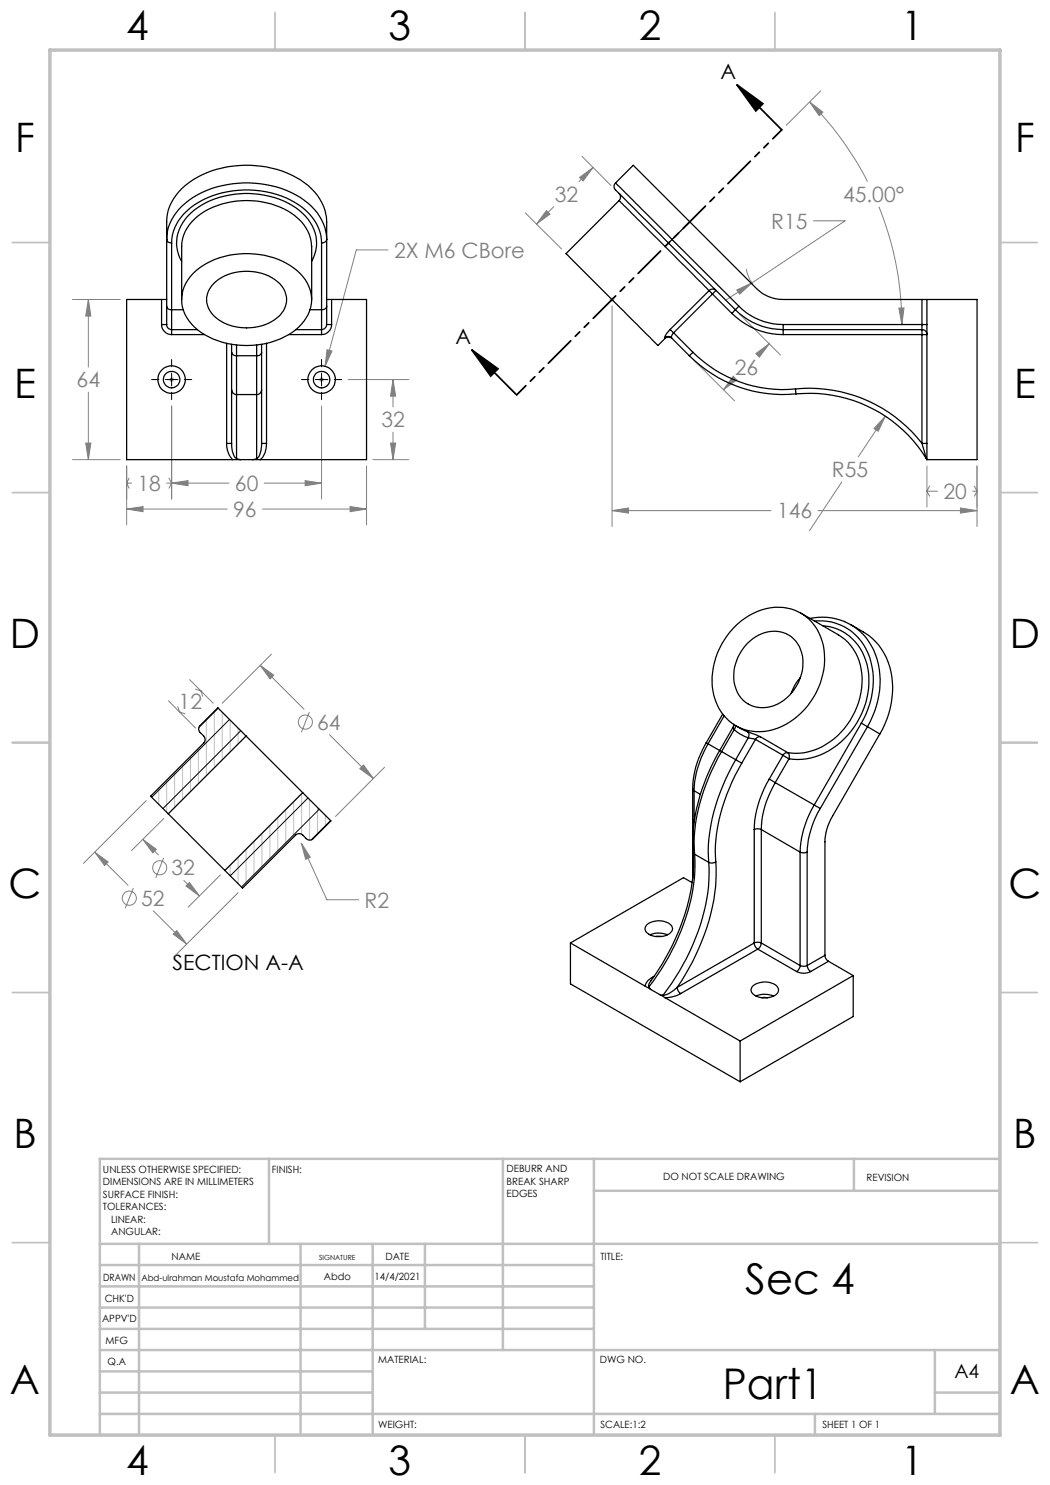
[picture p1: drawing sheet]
<svg xmlns="http://www.w3.org/2000/svg" width="210mm" height="297mm" viewBox="0 0 210 297" stroke-linecap="round" stroke-linejoin="round" font-family="sans-serif">
<g fill="none" stroke="#808080" stroke-width=".2">
<path d="M164.1 18.2l-6.8 6.8M115.9 35.5l2.7-2-2 2.7zM116.4 31.3l5.8 5.8M118.6 33.5l-2.8 2.8M161.9 20.4l2.7 2-.8 .7zM161.9 20.4a63.4 63.4 0 0 1 11.6 15.9M14.5 59.9h9.6M17.7 59.9v13.5M17.7 59.9l.5 3.3h-1.1zM77.6 50h-6.3l-6.3 23.3M105.1 42.6l7.2 7.2M109.3 42.1l.7 .7-2.7 2z"/>
<path d="M110.7 41.3l-3.4 3.5M147.4 58l3-1.4-2.5 2.2zM149.3 53.8a7.5 7.5 0 0 0 1.2 3M150.4 56.6l-5.3 3.5M162.7 44.2h6.3l-18.6 12.4M175.8 41.3a63 63 0 0 1 4.6 23.6M17.7 78.4v13.5M33.8 75.9h1M34 75.6l.7 .7M34.3 75.4v1M34.7 75.6l-.7 .7M63.8 75.9h1"/>
<path d="M64 75.6l.7 .7M64.3 75.4v1M64.7 75.6l-.7 .7M65.4 70l1 .2-1.4 3.1zM69.6 75.9h12.2M78.6 75.9l.5 3.3h-1zM78.6 75.9v5.5M122.4 61.2v44.1M138.8 72l8.1 8.2M146.6 75.2l.8 .8-2.7 2zM146.8 75.9l-2.1 2.1M148 62.9l8.1 8.1"/>
<path d="M151.2 70.7l2.6-1.9-1.9 2.6zM153.8 68.8l-2 2M179.8 61.6h1l-.4 3.3zM14.5 91.9h9.6M17.1 88.6h1.1l-.5 3.3zM25.3 93.2v11.8M25.3 96.6h1M25.3 96.6l.5 1M25.8 95.6l-.5 1M33.3 96.6h12.5M33.8 95.6l.5 1M34.3 81.2v18.6"/>
<path d="M34.3 96.6l-.5 1M34.3 96.6l3.3-.5v1.1zM52.8 96.6h11.5M61 96.1l3.3 .5-3.3 .6zM64.3 81.2v18.6M73.3 93.2v11.8M74.6 91.9h7.2M78.1 88.6h1l-.5 3.3zM78.6 86.4v5.5M168.3 96.4l-6.4 9.7M177.1 83.3l-1.5 3-.8-.6zM177.1 83.3l-5.4 8.1"/>
<path d="M185.4 93.2v8.2M185.4 98.2h2.1M185.4 98.2l.5 1M185.9 97.2l-.5 1M194.5 98.2h.9M194.9 97.2l.5 1M195.4 93.2v12.1M195.4 98.2l-.5 1M25.3 101.8h20.1M25.3 101.8l3.3-.5v1zM52.5 101.8h20.8M70 101.3l3.3 .5-3.3 .5z"/>
<path d="M122.4 102.1l3.3-.5v1zM122.4 102.1h31.8M163.6 102.1h31.8M192.1 101.6l3.3 .5-3.3 .5zM37.9 135.9l4.8 4.7M39.1 137.8l1.1 .4M40.2 138.2l.3 1M40.2 138.2h.1M52 133.1l2.8 1.9-.8 .8zM52 133.1l8.8 8.7M54.3 130.8l-9.9 9.8M33.7 140.2l5.4 5.4"/>
<path d="M35.6 141.3l.3 1.1M35.9 142.4l1.1 .4M35.9 142.4h.1M61.9 142.4l-1.6 4M65.9 146.9l8.8 8.8M72 153.7l.7-.7 2 2.7zM76.9 153.5l-9.8 9.8M18.9 170.4l6.7 6.7M18.9 170.4l2.7 2-.7 .7zM26.7 177.6l-1.7 4M28.6 167.9l3.1 3.1M28.6 167.9l2.7 2-.7 .7z"/>
<path d="M29.2 160.1l-12.5 12.6M32.7 171.6l-1.5 4M32.8 163.7l-6.5 6.4M36.8 176.1l3.1 3.1M37.2 177.2l.7-.7 2 2.7zM44.1 175l-6.5 6.4M47.6 178.5l-12.5 12.6M60.3 168.6l1.8 2.8-1 .5zM60.3 168.6l5.1 11.3h6.3M30.7 182.2l6.6 6.6M34.6 186.8l.7-.7 2 2.7z"/>
<circle cx="61.1" cy="144.4" r="1.41"/>
<circle cx="25.9" cy="179.6" r="1.41"/>
<circle cx="31.9" cy="173.6" r="1.41"/>
</g>
<path d="M147.4 17l5.2 3.7-1.4 1.5zM147.4 17l9 9M94.4 70l5.2 3.8-1.5 1.4zM94.4 70l8.9 9" fill="none" stroke="#000" stroke-width=".35"/>
<g fill="none" stroke="#c0c0c0" stroke-width=".2">
<path d="M121.9 59.9h1M122.1 59.5l.7 .8M122.4 59.4v1M122.8 59.5l-.7 .8M30.2 159.2v.1M31.7 157.6v3.3M33.3 156v6.5M34.9 154.4v7.1M36.5 152.9v7M38.1 151.3v7M39.7 149.7v7M41.3 143.9v11.2"/>
<path d="M42.9 142.3v11.3M44.4 142.4v9.6M46 144v6.4M47.6 145.6v3.2M49.2 147.2h.1M60.3 158.7v8.2M61.9 159.9v8.1M46 173v2.2M47.6 171.4v5.3M49.2 169.9v7M50.8 168.3v7M52.4 166.7v7"/>
<path d="M54 165.1v7.1M55.6 163.5v7.1M57.1 161.9v7.1M58.7 160.3v7.1M63.5 161.5v5.4M65.1 163.1v2.2"/>
</g>
<path d="M156.4 25.9l-53 53.1" fill="none" stroke="#000" stroke-width=".35" stroke-dasharray="6.3 1.3 1.3 1.3 1.3 1.3" stroke-dashoffset="3.8"/>
<g fill="none" stroke="#c0c0c0" stroke-width=".35">
<path d="M55 2.5v7.5M105 2.5v7.5M155 2.5v7.5M2.5 48.5h7.5M200 48.5h7.5M2.5 98.5h7.5M200 98.5h7.5M2.5 148.5h7.5M200 148.5h7.5M2.5 198.5h7.5M200 198.5h7.5M2.5 248.5h7.5"/>
<path d="M200 248.5h7.5M55 287v7.5M105 287v7.5M155 287v7.5"/>
</g>
<g fill="none" stroke="#c0c0c0" stroke-width=".5">
<path d="M53.8 231.8v17M100.6 231.8v38.2M118.8 231.8v55.2M118.8 238.2h81.2M170.8 231.8v6.4M200 231.8h-180v55.2M20 248.8h180M20 257.3h98.8M20 253h98.8M27.8 248.8v38.2M60.1 248.8v38.2M74.5 248.8v38.2"/>
<path d="M85 248.8v17M20 265.8h98.8M20 261.5h98.8M20 278.5h54.6M20 274.3h54.6M20 270h180M187 278.5h13M187 270v12.8M20 282.8h180M163 282.8v4.2"/>
</g>
<path d="M10 10h190v277h-190z" fill="none" stroke="#c0c0c0" stroke-width=".7"/>
<path d="M30.3 75.9h1.5M33.1 75.9h2.5M34.3 71.9v1.5M34.3 74.6v2.6M34.3 78.5v1.4M36.9 75.9h1.4M60.3 75.9h1.5M63 75.9h2.6M64.3 71.9v1.5M64.3 74.6v2.6M64.3 78.5v1.4M66.9 75.9h1.4" fill="none" stroke="#000" stroke-width=".2"/>
<path d="M147.4 17l5.2 3.7-1.4 1.5zM94.4 70l5.2 3.8-1.5 1.4z" fill="#000"/>
<g fill="#808080">
<path d="M179.8 61.6h1l-.4 3.3zM161.9 20.4l2.7 2-.8 .7zM122.4 102.1l3.3-.5v1zM192.1 101.6l3.3 .5-3.3 .5z"/>
<path d="M17.7 59.9l.5 3.3h-1.1zM17.1 88.6h1.1l-.5 3.3zM25.3 101.8l3.3-.5v1zM70 101.3l3.3 .5-3.3 .5zM34.3 96.6l3.3-.5v1.1zM61 96.1l3.3 .5-3.3 .6zM78.6 75.9l.5 3.3h-1zM78.1 88.6h1l-.5 3.3zM65.4 70l-.4 3.3 1.4-3.1zM147.4 58l.5 .8 2.5-2.2zM177.1 83.3l-2.3 2.4 .8 .6zM146.6 75.2l.8 .8-2.7 2zM151.2 70.7l2.6-1.9-1.9 2.6zM109.3 42.1l.7 .7-2.7 2zM115.9 35.5l2.7-2-2 2.7zM18.9 170.4l2.7 2-.7 .7zM34.6 186.8l.7-.7 2 2.7zM37.2 177.2l.7-.7 2 2.7zM28.6 167.9l2.7 2-.7 .7zM52 133.1l2.8 1.9-.8 .8zM72 153.7l.7-.7 2 2.7zM60.3 168.6l.8 3.3 1-.5z"/>
</g>
<g fill="none" stroke="#000" stroke-width=".25">
<path d="M123.1 36.6a1.13 1.13 0 0 0 .3 1.7l10.3 10.3M123.1 36.6l3.5-3.5 11.4 11.3M123.1 36.6l11.3 11.3M123.8 38.7a1.02 1.02 0 0 1 0 1.4M32.3 59.9h1M32.3 59.9h-7v32h21.3M32.3 59.9v5M34.3 48.6a.88 .88 0 0 1-1-.7 10.2 10.2 0 0 1 5.3-8.4 21 21 0 0 1 22.2 .5 9.7 9.7 0 0 1 4.5 8l-.3 .4-.7 .2M34.3 48.6a9.7 9.7 0 0 1 5.4-8.1 19.6 19.6 0 0 1 20.8 1 9.1 9.1 0 0 1 3.8 7.1M34.3 48.6v13.3M36.3 59.9v-10.6a8.5 8.5 0 0 1 4.7-7.1 17.1 17.1 0 0 1 18.1 1 7.9 7.9 0 0 1 3.2 6.1v10.6M36.3 52.3a7.5 7.5 0 0 1 1.8-9.7 17.7 17.7 0 0 1 15.8-3.3 11.8 11.8 0 0 1 9.1 7.3 7.3 7.3 0 0 1-.7 5.7"/>
<path d="M38.6 54.7a16.4 16.4 0 0 1 17-2.8 9.9 9.9 0 0 1 6.6 6.8 7.7 7.7 0 0 1-3.8 7.8 17 17 0 0 1-18.9-.5 7.2 7.2 0 0 1-1.9-10.1zM42.7 56.8a10.1 10.1 0 0 1 13.3 0 4.5 4.5 0 0 1-1 7.1 10.2 10.2 0 0 1-12.3-.8 4.3 4.3 0 0 1 0-6.3zM64.3 48.6v13.3M65.3 59.9h1M66.3 59.9h7v32h-21.2M66.3 59.9v5M123.8 40.1l-10.6 10.6 18.4 18.4 1.4-1.4M123.8 40.1l18 18M133.7 48.6l13.4 13.3M134.4 47.9l-.7 .7M134.4 47.9l13.4 13.3M138 44.4l13.3 13.3a7.5 7.5 0 0 0 5.3 2.2h27.8"/>
<path d="M138 44.4l-3.6 3.5M141.8 58.1a.87 .87 0 0 1 1.4 0l-.7 .7M141.8 58.1l.7 .7M141.8 58.1l-7.8 7.8M142.5 58.8l3.9 3.9M142.5 58.8l-7.8 7.8M184.4 59.9h1M184.4 59.9v5M185.4 59.9h10v32h-10zM32.3 64.9h1M32.3 64.9a2.05 2.05 0 0 0 2 2M33.3 61.2v-16.8a10.2 10.2 0 0 1 5.3-8.5 20.9 20.9 0 0 1 23 1.2 9.9 9.9 0 0 1 3.7 7.3v16.8"/>
<path d="M33.3 61.2a.82 .82 0 0 0 1 .7M33.3 64.9a1.02 1.02 0 0 0 1 1M33.3 61.2v3.7M34.3 61.9v4M34.3 65.9v1M34.3 65.9h5.2M34.3 61.9h2.4M34.3 66.9h6.6M45.3 68.6v20.1M46.3 77.9a.96 .96 0 0 0 1 1M46.3 70.4a.88 .88 0 0 0 1 .8M46.3 70.4v7.5"/>
<path d="M46.3 77.9v10.8M46.3 68.9v1.5M47.3 71.2v7.7M47.3 78.9v12.8M47.3 78.9h4M47.3 71.2h4M47.3 69v2.2M51.3 71.2v7.7M51.3 78.9v12.8M51.3 69v2.2M52.3 77.9a.96 .96 0 0 1-1 1M52.3 70.4a.88 .88 0 0 1-1 .8"/>
<path d="M52.3 70.4v7.5M52.3 77.9v10.8M52.3 68.9v1.5M53.3 68.6v20.1M57.7 66.9h6.6M59.2 65.9h5.1M62 61.9h2.3M64.3 61.9v4M64.3 65.9v1M65.3 61.2a.88 .88 0 0 1-1 .7M65.3 64.9a1.09 1.09 0 0 1-1 1M65.3 61.2v3.7"/>
<path d="M65.3 64.9h1M66.3 64.9a2.05 2.05 0 0 1-2 2M132.9 67.6a.98 .98 0 0 1 1.4 0M132.9 67.6l.1 .1M133 67.7a1.02 1.02 0 0 1 1.4 0M134 65.9l-.7 .8-.4 .9M134 65.9l.7 .7M134.3 67.6l3.6 3.6M134.7 66.6l-.3 .4-.1 .6M134.7 66.6l3.9 3.8M137.9 71.2a26.5 26.5 0 0 0 21.3 7.6M138.6 70.4l-.7 .8"/>
<path d="M138.6 70.4a25.6 25.6 0 0 0 20.5 7.4M146.4 62.7a14.4 14.4 0 0 0 10.2 4.2M147.1 61.9a13.7 13.7 0 0 0 9.5 4M147.1 61.9l-.7 .8M147.8 61.2a12.5 12.5 0 0 0 8.8 3.7M147.8 61.2l-.7 .7M156.6 64.9v1M156.6 65.9v1M156.6 65.9h27.8M156.6 66.9h27.8M156.6 64.9h27.8M159.1 77.8l.1 1"/>
<path d="M159.1 77.8a28.5 28.5 0 0 1 25.3 10.9M159.2 78.8a27.6 27.6 0 0 1 26 12.9M184.4 64.9v1M184.4 64.9h1M184.4 65.9a.86 .86 0 0 1 .9 1h-.9M184.4 65.9v1M184.4 66.9v21.8M45.3 88.7a4.2 4.2 0 0 0 1.3 3.2M45.3 88.7h1M46.3 88.7a3.2 3.2 0 0 0 1 3M46.6 91.9h1.5M47.3 91.7l.8 .2"/>
<path d="M48.1 91.9h2.5M50.6 91.9h1.5M51.3 91.7l-.7 .2M52.3 88.7h1M52.3 88.7a5 5 0 0 1-.7 2.8l-.3 .2M53.3 88.7a4.2 4.2 0 0 1-1.2 3.2M184.4 88.7l.8 3M184.4 88.7h1M185.2 91.7l.1 .2M146.7 125.6a11.6 11.6 0 0 1 12.4-3.5 9.9 9.9 0 0 1 5.8 9.8 15 15 0 0 1-11.2 14.3 9.2 9.2 0 0 1-11.1-8 15.1 15.1 0 0 1 4.1-12.6zM149.4 128.8a6.8 6.8 0 0 1 8.8-1.5 7.4 7.4 0 0 1 1.5 9.2 8 8 0 0 1-8.9 4.8 6.2 6.2 0 0 1-4-7 9.7 9.7 0 0 1 2.6-5.5zM160.1 135.5l-1.1 1.5-.8 1.7"/>
<path d="M160.2 122.6l7.5 4.4a10.6 10.6 0 0 1 4.5 11.5 14.8 14.8 0 0 1-11.2 12l-1.8 .2-1.6-.2M162 123.7a11.6 11.6 0 0 1 6.9 .7M162.9 124.2a10.5 10.5 0 0 1 11.5 9.2 16.6 16.6 0 0 1-2.1 11.2M164.5 125.1a10.2 10.2 0 0 1 9.2 9.7 16.2 16.2 0 0 1-11.5 16.8l-1.8 .3-2.6-.1M169 124.4a12.3 12.3 0 0 1 7 11.6 18.8 18.8 0 0 1-2.5 9.3M170.2 125a15 15 0 0 1 5.6 4.1 15.6 15.6 0 0 1 1.2 15.7l-1 2M49.2 147.2l11.3 11.3M49.2 147.2l-5.6-5.6-3.6 3.5a.94 .94 0 0 0 0 1.4l.7 .7a1.02 1.02 0 0 1 0 1.4l-10.6 10.6 3.6 3.6M49.2 147.2l-15.5 15.6M60.5 158.5l5.7 5.7-3.5 3.5a.94 .94 0 0 1-1.5 0l-.7-.7a1.02 1.02 0 0 0-1.4 0l-10.6 10.6-3.5-3.5M60.5 158.5l-15.5 15.6M138.5 157.8l.3 .3"/>
<path d="M138.5 157.8v17.9M138.8 158.1l1.3 .8M138.8 158.1v6.3M141.3 148.6a18.2 18.2 0 0 0-2.8 9.2M141.3 148.6l.3 .2M141.6 148.8a20 20 0 0 0-2.8 9.3M141.6 148.8l2.3 1.3M143.9 150.1a36.8 36.8 0 0 0-5.3 20.3M143.9 150.1l.4 .2M144.3 150.3a37.7 37.7 0 0 0-5.4 19.4v1.1M144.3 150.3l2.8 1.6M144.5 142.8l-3.2 5.8"/>
<path d="M144.8 143.2l-3.2 5.6M146.6 145.4l.2 .5M146.8 144.8l-.2 .6-2.7 4.7M146.8 145.9a8.5 8.5 0 0 0 2.8 1.7M146.8 145.9l-2.5 4.4M147.1 145.1l-.3 .8M147.1 151.9a37.7 37.7 0 0 0-5.4 19.4v1.2M147.1 151.9l1.2 .7M147.2 145.2l2.3 1.2M148.3 152.6a34.8 34.8 0 0 0-5.1 19.8M149.5 146.4l2.6 1M149.5 146.4a.98 .98 0 0 1 .1 1.2"/>
<path d="M149.6 147.6l1.5 .3M149.6 147.6l-2.5 4.3M151.1 147.9l-2.8 4.7M151.1 147.9l5.5 3.2M152.1 147.4a.99 .99 0 0 0-1 .5M152.1 147.4l5.5 3.1M153.8 155.8a20.9 20.9 0 0 0-3 10.1M153.8 155.8l1.2 .7M155 156.5a19 19 0 0 0-2.7 9.4M155 156.5l7.8 4.5M156.6 151.1l1.2 .7M156.6 151.1l-2.8 4.7"/>
<path d="M157.6 150.5a1.17 1.17 0 0 1 .2 1.3M157.6 150.5a.98 .98 0 0 0-1 .6M157.8 151.8l-2.8 4.7M172.3 144.6l1.2 .7M172.3 144.6l-9.5 16.4M173.5 145.3l-9.5 16.4M173.5 145.3l2.5 1.5M176 146.8l-9.5 16.4a10.4 10.4 0 0 0-1.5 5.2v22.7M33.7 162.8l11.3 11.3M138.4 176.5l-1.7-1-22.6 13.1M138.6 170.4a37.1 37.1 0 0 1-4.8 19.9l-1.3 2.4-2.3 3.5a1.04 1.04 0 0 0-.4 1.1v.1M138.6 170.4l.3 .4"/>
<path d="M138.9 170.8a38.1 38.1 0 0 1-5.9 21.8l-3.2 4.8M138.9 170.8l2.8 1.7M141.7 172.5a38.4 38.4 0 0 1-5.8 21.7l-3.3 4.8M143.2 172.4a39.5 39.5 0 0 1-6.1 22.5l-1.7 2.6M143.2 172.4a1.5 1.5 0 0 1-1.5 .1M150.8 165.9l.5-.1 1 .1M150.8 165.9v22.7M152.3 165.9l7.7 4.5M152.3 165.9v22.7M160 170.4l.5 .2 .9-.2M160 170.4v22.7M161.4 170.4v22.7"/>
<path d="M162.8 161l1.2 .7M162.8 161a19.5 19.5 0 0 0-2.8 9.4M164 161.7a18.7 18.7 0 0 0-2.6 8.7M114.1 188.6v8.2l33.9 19.6M114.1 188.6l15 8.7M129.1 197.3l1.1 .6M129.4 184.9a3.9 3.9 0 0 1 4.9 .3 1.34 1.34 0 0 1-1.1 1.9 3.6 3.6 0 0 1-4.1-.9 1.04 1.04 0 0 1 .3-1.3zM129.8 197.4l.4 .5M130 187a4.3 4.3 0 0 1 3.5 0M130.2 197.9l1.7 1M130.5 195.5l-1 .7-.4 .6v.5M130.5 195.5h.1"/>
<path d="M130.8 195.3l-.3 .2M131.2 187.3h1.1M131.9 198.9l.7 .1M131.9 198.9l1.1 .6M133 199.5l15 8.7M135.4 197.5a4.5 4.5 0 0 1-2.7 1.5h-.1M135.4 197.5a1.6 1.6 0 0 0 .7 1.2M136.1 198.7l-1.4 .6-1.7 .2M150.6 197.1a3.8 3.8 0 0 1 4.9 .3 1.3 1.3 0 0 1-1.1 1.9 3.7 3.7 0 0 1-4.1-.9 1.05 1.05 0 0 1 .3-1.3zM150.8 188.6l.5-.1 1 .1M150.8 188.6a1.6 1.6 0 0 0 .8 1.2M150.8 188.6l-15.4 8.9"/>
<path d="M151.2 199.2a4.4 4.4 0 0 1 3.5 0M151.6 189.8l7.7 4.5M151.6 189.8l-15.5 8.9M152.3 188.6a1.6 1.6 0 0 1-.7 1.2M152.3 188.6l7.7 4.5M152.4 199.6h1.1M159.3 194.3a3 3 0 0 0 2.8 0M160 193.1l.5 .1 .9-.1M160 193.1a1.62 1.62 0 0 1-.7 1.2M161.4 193.1a1.62 1.62 0 0 0 .7 1.2M165 191.1a1.47 1.47 0 0 0 .7 1.2M165 191.1l-3.6 2"/>
<path d="M165.7 192.3l-3.6 2M165.7 192.3l4.9 2.8M170.6 195.1l-22.6 13.1M170.6 195.1v8.2l-22.6 13.1M148 208.2v8.2"/>
<circle cx="34.3" cy="75.9" r="1.65"/>
<circle cx="34.3" cy="75.9" r="2.74"/>
<circle cx="64.3" cy="75.9" r="1.65"/>
<circle cx="64.3" cy="75.9" r="2.74"/>
</g>
<path d="M43.6 141.6l-3.8 3.9M45.9 143.9l-15.6 15.6M48.2 146.2l-15.6 15.5M61.6 159.6l-15.5 15.6M63.9 161.9l-15.6 15.5M66.1 164.1l-3.9 3.9" fill="none" stroke="#000" stroke-width=".2"/>
<g font-size="8.5">
<text x="149.1" y="258.8">Sec 4</text>
<text x="144.6" y="279.7">Part1</text>
</g>
<g font-size="8.1">
<text x="25.2" y="8">4</text>
<text x="77.7" y="8">3</text>
<text x="127.7" y="8">2</text>
<text x="180.2" y="8">1</text>
<text x="3" y="30.4">F</text>
<text x="203" y="30.4">F</text>
<text x="2.8" y="79.6">E</text>
<text x="202.8" y="79.6">E</text>
<text x="2" y="129.6">D</text>
<text x="202" y="129.6">D</text>
<text x="1.7" y="179.6">C</text>
<text x="201.7" y="179.6">C</text>
<text x="2.7" y="229.6">B</text>
<text x="202.7" y="229.6">B</text>
<text x="2" y="278.9">A</text>
<text x="202" y="278.9">A</text>
<text x="25.2" y="295">4</text>
<text x="77.7" y="295">3</text>
<text x="127.7" y="295">2</text>
<text x="180.2" y="295">1</text>
</g>
<g font-size="4.2">
<text x="144.1" y="15.8">A</text>
<text x="91.1" y="68.8">A</text>
<text x="34.5" y="194">SECTION A-A</text>
</g>
<g font-size="4.2" fill="#808080">
<text x="110.9" y="40.4">32</text>
<text x="168.6" y="40.4">45.00°</text>
<text x="154.3" y="45.7">R15</text>
<text x="78.8" y="51.6">2X M6 CBore</text>
<text x="15.3" y="77.5">64</text>
<text x="146.9" y="74.9">26</text>
<text x="76.3" y="85.5">32</text>
<text x="166.4" y="95.5">R55</text>
<text x="27.5" y="98.2">18</text>
<text x="47" y="98.2">60</text>
<text x="188.7" y="99.8">20</text>
<text x="46.6" y="103.4">96</text>
<text x="155.4" y="103.7">146</text>
<text x="35.7" y="141.9">12</text>
<text x="63.4" y="146">64</text>
<text x="34.3" y="175.1">32</text>
<text x="28.2" y="181.2">52</text>
<text x="72.9" y="181.5">R2</text>
</g>
<text font-size="3.9" x="190.9" y="275.5">A4</text>
<g font-size="2">
<text x="20.6" y="234.6">UNLESS OTHERWISE SPECIFIED:</text>
<text x="20.6" y="237.1">DIMENSIONS ARE IN MILLIMETERS</text>
<text x="20.6" y="239.6">SURFACE FINISH:</text>
<text x="54.4" y="234.6">FINISH:</text>
<text x="101.3" y="234.5">DEBURR AND</text>
<text x="101.3" y="237">BREAK SHARP</text>
<text x="101.3" y="239.5">EDGES</text>
<text x="132.6" y="236">DO NOT SCALE DRAWING</text>
<text x="173.3" y="236.2">REVISION</text>
<text x="20.6" y="242.1">TOLERANCES:</text>
<text x="22.2" y="244.6">LINEAR:</text>
<text x="22.2" y="247.1">ANGULAR:</text>
<text x="34.3" y="252">NAME</text>
<text x="77.1" y="252">DATE</text>
<text x="120.1" y="251.9">TITLE:</text>
<text x="20.6" y="256.1">DRAWN</text>
<text x="64.8" y="255.9">Abdo</text>
<text x="74.9" y="255.9">14/4/2021</text>
<text x="20.9" y="260.3">CHK'D</text>
<text x="20.4" y="264.4">APPV'D</text>
<text x="21.1" y="268.8">MFG</text>
<text x="21.5" y="273">Q.A</text>
<text x="75.6" y="272.5">MATERIAL:</text>
<text x="120" y="272.5">DWG NO.</text>
<text x="75.6" y="285.5">WEIGHT:</text>
<text x="120.1" y="285.6">SCALE:1:2</text>
<text x="164.5" y="285.6">SHEET 1 OF 1</text>
</g>
<text font-size="1.8" x="28.3" y="256.1">Abd-ulrahman Moustafa Mohammed</text>
<text font-size="1.4" x="63.8" y="252">SIGNATURE</text>
</svg>
